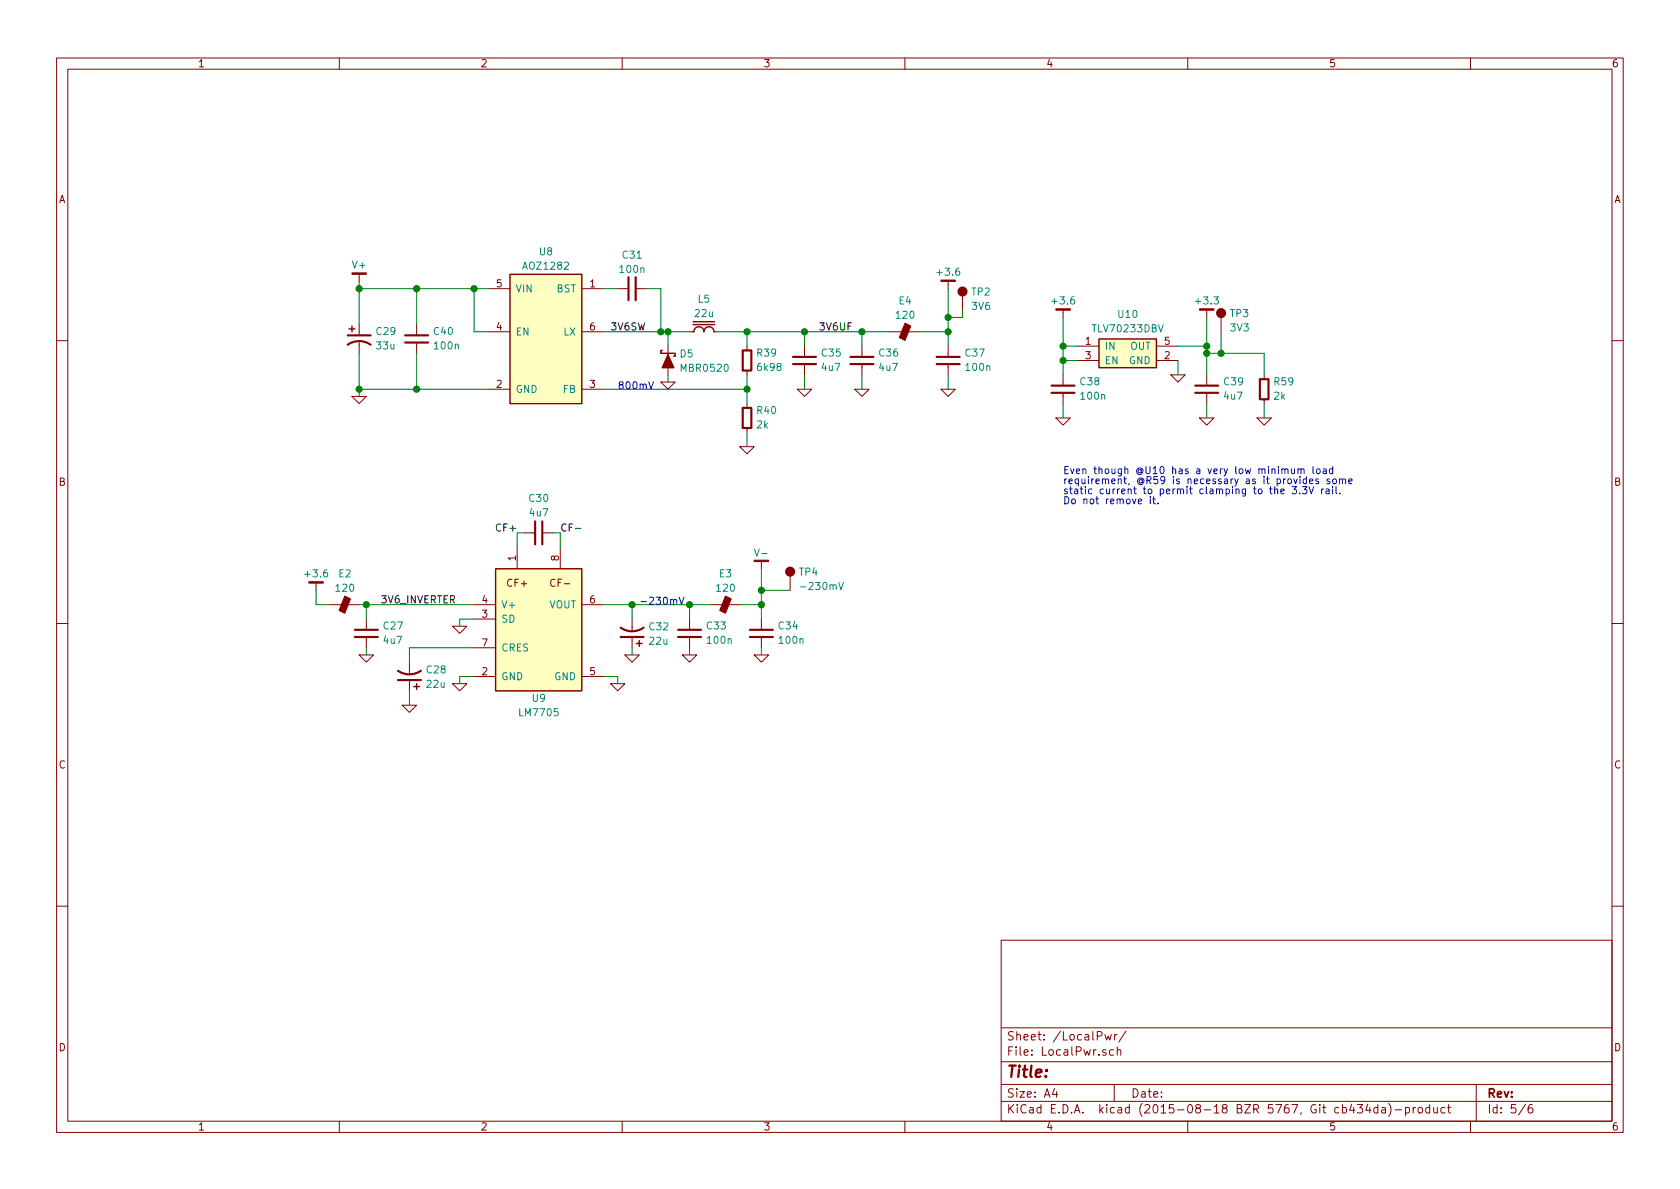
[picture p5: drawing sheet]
<svg xmlns="http://www.w3.org/2000/svg" width="297mm" height="210mm" viewBox="0 0 297 210" stroke-linecap="round" stroke-linejoin="round" font-family="sans-serif">
<g fill="none" stroke="#840000" stroke-width=".18">
<path d="M10 10.3h277v189.9h-277zM12 12.2h273v186.1h-273zM60 10.3v1.9M110 10.3v1.9M160 10.3v1.9M210 10.3v1.9M260 10.3v1.9M63.5 48.5v1.3M63.5 57.4v1.9M73.7 57.4v1.9M86.4 51h3.8M86.4 58.7h3.8"/>
<path d="M102.9 51h3.8M102.9 58.7h3.8M109.2 51h1.9M112.4 51h1.9M121.9 58.7h.8M126.2 58.7h.8M157.5 58.7h5.1M167.6 49.8v1.2M170.2 52.3v2.6M188 54.9v1.2M213.4 54.9v1.2M215.9 56.1v2.6"/>
<path d="M10 60.2h2M62.2 70.1h2.6l-1.3 1.3zM63.5 60.3v2.2M73.7 60.6v1.9M86.4 68.8h3.8M102.9 68.8h3.8M116.8 67.6h2.6l-1.3 1.2zM118.1 61.2v1.5M118.1 65v1.3M130.8 79h2.5l-1.2 1.3zM132.1 61.2v.8M132.1 65.5v.8"/>
<path d="M132.1 71.4v.7M132.1 75.7v.7M141 68.8h2.5l-1.3 1.3zM142.2 61.2v1.9M142.2 64.4v1.9M151.1 68.8h2.6l-1.3 1.3zM152.4 61.2v1.9M152.4 64.4v1.9M166.4 68.8h2.5l-1.3 1.3zM167.6 61.2v1.9M167.6 64.4v1.9M186.7 73.9h2.5l-1.2 1.3z"/>
<path d="M188 66.3v1.9M188 69.5v1.9M190.5 61.2h3.8M190.5 63.7h3.8M204.5 61.2h3.8M204.5 63.7h3.8M207 66.3h2.5l-1.2 1.3zM212.1 73.9h2.5l-1.2 1.3zM213.4 66.3v1.9M213.4 69.5v1.9M222.2 73.9h2.6l-1.3 1.3zM223.5 66.3v.8"/>
<path d="M223.5 70.6v.8M285 60.2h2M91.4 96.8v3.8M92.7 94.2h1.9M95.9 94.2h1.9M99.1 96.8v3.8M134.6 99.3v1.3M10 110.3h2M55.9 103.1v1.3M58.4 106.9h5.1M63.5 115.8h2.5l-1.2 1.3zM64.8 109.5v1.9"/>
<path d="M64.8 112.6v1.9M72.4 117.1v2.1M80 110.7h2.5l-1.2 1.3zM83.8 119.6h3.8M83.8 109.5h3.8M83.8 106.9h3.8M83.8 114.5h3.8M102.9 119.6h3.8M102.9 106.9h3.8M110.5 115.8h2.5l-1.2 1.3zM111.8 109.5v2.1M111.8 112.6v1.9"/>
<path d="M120.6 115.8h2.6l-1.3 1.3zM121.9 109.5v1.9M121.9 112.6v1.9M125.7 106.9h5.1M133.3 115.8h2.6l-1.3 1.3zM134.6 109.5v1.9M134.6 112.6v1.9M139.7 101.8v2.6M285 110.3h2M71.1 124.7h2.6l-1.3 1.3zM72.4 120.3v1.9M80 120.9h2.5l-1.2 1.3z"/>
<path d="M107.9 120.9h2.6l-1.3 1.3zM10 160.2h2M177 166.3h108v32h-108zM285 160.2h2M60 198.3v1.9M110 198.3v1.9M160 198.3v1.9M177 194.8h108M177 191.8h108M177 187.8h108M177 181.8h108M186.4 192.5l-.3 1h.9"/>
<path d="M186.8 193v1M195.4 182.9l.3 1 .2-.7 .3 .7 .3-1M195.5 185.7a.37 .37 0 0 0-.6 .1l.1 .2 .5 .2 .1 .1-.2 .3-.5-.1M196.9 185.7l-.5-.1-.2 .3v.6l.2 .1 .5-.1M197 191.8v3M197.1 182.9v1M197.5 182.9l-.4 .3M197.5 185.7l.2-.1 .4 .1 .1 .9M197.5 185.1v1.5M199.1 182.3l-1.3 2M210 198.3v1.9M240 195.3h.9l-.5 .6 .4 .1v.7l-.2 .1-.6-.1"/>
<path d="M241.8 195.2l-.3 1.1h.9M242.2 195.8v1M243.6 195.9l-.4-.1-.3 .3 .1 .6 .2 .1 .4-.1M243.6 195.3v1.5M244.3 195.9h.6l.1 .9M245 196.2l-.5 .1-.3 .2 .3 .3 .5-.1M245.5 195.1a1.71 1.71 0 0 1 0 2.3M246.7 196.3h1.1M248.5 195.9l.4-.1 .3 .3-.1 .6h-.6M248.5 195.8v1.5M249.9 195.8v1M250.3 195.8l-.4 .3"/>
<path d="M250.8 196l.2-.2 .4 .2 .1 .5-.1 .2-.4 .1-.2-.1zM252.8 195.9l-.5-.1-.2 .3v.6l.2 .1 .5-.1M252.8 195.3v1.5M253.5 195.8l.1 .9 .3 .1 .2-.1M254.1 195.8v1M255.5 195.9l-.5-.1-.2 .3v.6l.2 .1 .5-.1M255.9 195.8h.6M256.1 195.3v1.3l.4 .2M260 198.3v1.9M261 191.8v6.5M269.7 195.2l-1.2 2M270.9 195.3a.59 .59 0 0 0-.7 .7l.1 .7 .2 .1 .5-.1v-.5l-.1-.2-.4-.1-.3 .3"/>
</g>
<g fill="#ffffc2" stroke="#ffffc2" stroke-width=".18">
<path d="M90.2 48.5h12.7v22.9h-12.7z"/>
<path d="M87.6 100.6h15.3v21.6h-15.3z"/>
<path d="M194.3 59.9h10.2v5.1h-10.2z"/>
</g>
<g fill="none" stroke="#840000" stroke-width=".25">
<path d="M61.7 58.2h1M62.2 57.7v1M90.2 48.5h12.7v22.9h-12.7zM122.6 56.9h3.8M122.6 57.4h3.8M122.7 58.7a.89 .89 0 0 1 .9-.9 .89 .89 0 0 1 .9 .9 .89 .89 0 0 1 .8-.9 .89 .89 0 0 1 .9 .9M194.3 59.9h10.2v5.1h-10.2zM117.1 62h-.3v.5h2.6v.5h-.3M87.6 100.6h15.3v21.6h-15.3zM112.5 113.8h1M113 113.3v1M73.2 121.4h1"/>
<path d="M73.7 120.9v1"/>
</g>
<g fill="none" stroke="#008400" stroke-width=".18">
<path d="M63.5 51h22.9M63.5 49.8v7.6M73.7 51v6.4M83.8 51v7.7h2.6M106.7 58.7h15.2M106.7 51h2.5M114.3 51h2.5v7.7M118.1 58.7v2.5M127 58.7h30.5M132.1 58.7v2.5M142.2 58.7v2.5M152.4 58.7v2.5"/>
<path d="M162.6 58.7h5M167.6 51v10.2M170.2 54.9v1.2h-2.6M188 56.1v10.2M213.4 56.1v10.2M215.9 58.7v3.8M63.5 68.8h22.9M63.5 62.5v7.6M73.7 62.5v6.3M106.7 68.8h25.4M118.1 66.3v1.3M132.1 66.3v5.1"/>
<path d="M132.1 76.4v2.6M142.2 66.3v2.5M152.4 66.3v2.5M167.6 66.3v2.5M188 71.4v2.5M188 61.2h2.5M188 63.7h2.5M208.3 61.2h5.1M208.3 63.7v2.6M213.4 71.4v2.5M213.4 62.5h10.1v3.8M223.5 71.4v2.5"/>
<path d="M92.7 94.2h-1.3v2.6M97.8 94.2h1.3v2.6M55.9 104.4v2.5h2.5M63.5 106.9h20.3M64.8 106.9v2.6M64.8 114.5v1.3M83.8 109.5h-2.5v1.2M83.8 119.6h-2.5v1.3M83.8 114.5h-11.4v2.6M106.7 119.6h2.5v1.3M106.7 106.9h19M111.8 106.9v2.6"/>
<path d="M111.8 114.5v1.3M121.9 106.9v2.6M121.9 114.5v1.3M130.8 106.9h3.8M134.6 100.6v8.9M134.6 114.5v1.3M134.6 104.4h5.1M72.4 122.2v2.5"/>
</g>
<g fill="none" stroke="#840000" stroke-width=".38">
<path d="M61.5 59.3h4M71.6 59.3h4.1M111.1 49v4.1M112.4 49v4.1M61.5 61a3.6 3.6 0 0 1 4 0M71.6 60.6h4.1M131.3 62h1.5v3.5h-1.5zM131.3 72.1h1.5v3.6h-1.5zM140.2 64.4h4.1M140.2 63.1h4.1M150.4 64.4h4M150.4 63.1h4"/>
<path d="M165.6 64.4h4.1M165.6 63.1h4.1M185.9 69.5h4.1M185.9 68.2h4.1M211.3 69.5h4.1M211.3 68.2h4.1M222.8 67.1h1.5v3.5h-1.5zM94.6 92.2v4.1M95.9 92.2v4.1M62.7 112.6h4.1M62.7 111.4h4.1M70.4 118.6a3.6 3.6 0 0 0 4 0"/>
<path d="M109.7 111a3.6 3.6 0 0 0 4.1 0M109.7 112.6h4.1M119.9 112.6h4.1M119.9 111.4h4.1M132.6 112.6h4.1M132.6 111.4h4.1M70.4 120.3h4"/>
</g>
<g fill="#008400" stroke="#008400" stroke-width=".25">
<circle cx="132.1" cy="68.8" r=".51"/>
<circle cx="132.1" cy="58.7" r=".51"/>
<circle cx="83.8" cy="51" r=".51"/>
<circle cx="63.5" cy="51" r=".51"/>
<circle cx="63.5" cy="68.8" r=".51"/>
<circle cx="116.8" cy="58.7" r=".51"/>
<circle cx="142.2" cy="58.7" r=".51"/>
<circle cx="111.8" cy="106.9" r=".51"/>
<circle cx="152.4" cy="58.7" r=".51"/>
<circle cx="64.8" cy="106.9" r=".51"/>
<circle cx="121.9" cy="106.9" r=".51"/>
<circle cx="167.6" cy="58.7" r=".51"/>
<circle cx="134.6" cy="106.9" r=".51"/>
<circle cx="188" cy="61.2" r=".51"/>
<circle cx="188" cy="63.7" r=".51"/>
<circle cx="213.4" cy="61.2" r=".51"/>
<circle cx="118.1" cy="58.7" r=".51"/>
<circle cx="73.7" cy="51" r=".51"/>
<circle cx="73.7" cy="68.8" r=".51"/>
<circle cx="167.6" cy="56.1" r=".51"/>
<circle cx="213.4" cy="62.5" r=".51"/>
<circle cx="134.6" cy="104.4" r=".51"/>
<circle cx="215.9" cy="62.5" r=".51"/>
</g>
<g fill="#840000" stroke="#840000" stroke-width=".18">
<path d="M62.2 48.3h2.6v.2h-2.6z"/>
<path d="M166.4 49.5h2.5v.3h-2.5z"/>
<path d="M54.6 102.9h2.5v.2h-2.5z"/>
<path d="M128.3 105.4l1 .5-1 2.6-1-.6z"/>
<path d="M61 105.4l1 .5-1 2.6-1.1-.6z"/>
<path d="M160 57.1l1 .6-1 2.5-1-.5z"/>
<path d="M133.3 99.1h2.6v.2h-2.6z"/>
<path d="M186.7 54.6h2.5v.3h-2.5z"/>
<path d="M212.1 54.6h2.5v.3h-2.5z"/>
</g>
<g fill="none" stroke="#0000c2" stroke-width=".18">
<path d="M114.7 67.5l.4 1.3 .4-1.3M203.4 88.2v.9M204 87.8v1.1l.3 .2M204.7 89v.1M225.4 86.6l.2-.1h.3v.8M226.5 86.9l.6-.1-.1-.3h-.4l-.1 .1v.6h.5M227.2 83.1l.2-.2 .3 .1v.8M228.3 82.9l.1 .8 .3 .1 .2-.2M228.4 86h.8l-.4 .5 .4 .1v.6l-.2 .1-.6-.1M228.9 82.9v.9M229.5 83l.2-.1 .3 .1v.8M229.5 82.9v.9"/>
<path d="M229.8 87.2v.1M230 83.1l.2-.2 .3 .1 .1 .8M230.3 86h.8l-.5 .5 .4 .1v.6l-.2 .1-.5-.1M231 84.8l-.4-.1-.2 .2 .1 .6h.5M231 84.3v1.2M231.4 86l.5 1.3 .4-1.3M231.5 85.1l.6-.1v-.2l-.4-.1-.2 .2 .1 .6h.5M232.2 82.5v1.1l.1 .2M232.8 83l.4-.1 .2 .3v.3l-.2 .3-.4-.2zM233.1 84.8l-.3-.1-.2 .2 .1 .2 .4 .1v.3h-.5M233.7 86.5v.8M234 83h.4l.1 .8"/>
<path d="M234 86.5l-.3 .2M234.5 86.5h.4l.1 .8M234.5 83.2l-.5 .1-.1 .2 .2 .3 .4-.1M235 86.8l-.5 .1-.1 .1 .2 .3 .4-.1M235.1 84.8l-.3-.1-.2 .2 .1 .2 .4 .1v.3h-.5M235.6 86v.2M235.6 86.5v.8M235.6 83l-.3-.1-.2 .3 .1 .5h.4M235.6 82.5v1.3M235.7 84.8l.2-.1 .3 .1 .1 .5-.1 .2h-.3l-.2-.1zM236.2 86v1.1l.2 .2M236.8 84.8l.2-.1 .3 .1 .1 .7"/>
<path d="M236.8 84.7v.8M236.9 87.2v.1M237.4 84.9l.1-.2 .3 .1 .1 .7M238.5 85.1l.6-.1-.1-.2-.3-.1-.2 .2v.6h.5M120.1 105.6l.4 1.3 .4-1.3"/>
</g>
<g fill="#840000" stroke="#840000" stroke-width=".25">
<path d="M118.1 62.7l1 2.3h-2z"/>
<circle cx="170.2" cy="51.6" r=".76"/>
<circle cx="215.9" cy="55.4" r=".76"/>
<circle cx="139.7" cy="101.1" r=".76"/>
</g>
<path d="M101.7 93.4h1" fill="none" stroke="#000" stroke-width=".18"/>
<path d="M141.5 103.8h1M148.3 103l.4 1.3 .4-1.3" fill="none" stroke="#008484" stroke-width=".18"/>
<text font-size="2.8" fill="#840000" x="178" y="190.5">Title:</text>
<g font-size="2.1" fill="#840000">
<text x="178" y="184">Sheet: /LocalPwr/</text>
<text x="178" y="186.7">File: LocalPwr.sch</text>
<text x="178" y="196.9">KiCad E.D.A. kicad (2015-08-18 BZR 5767, Git cb434da)-product</text>
<text x="178" y="194.1">Size: A4</text>
<text x="200" y="194.1">Date:</text>
<text x="263" y="194.1">Rev:</text>
<text x="263" y="196.9">Id: 5/6</text>
</g>
<g font-size="1.8" fill="#840000">
<text x="35" y="11.9">1</text>
<text x="85" y="11.9">2</text>
<text x="135" y="11.9">3</text>
<text x="185" y="11.9">4</text>
<text x="235" y="11.9">5</text>
<text x="285" y="11.9">6</text>
<text x="10.4" y="35.9">A</text>
<text x="285.4" y="35.9">A</text>
<text x="87.8" y="50.8">5</text>
<text x="104.3" y="50.8">1</text>
<text x="87.8" y="58.4">4</text>
<text x="104.3" y="58.4">6</text>
<text x="191.9" y="61">1</text>
<text x="191.9" y="63.5">3</text>
<text x="205.9" y="63.5">2</text>
<text x="205.9" y="61">5</text>
<text x="87.8" y="68.6">2</text>
<text x="104.3" y="68.6">3</text>
<text x="10.4" y="85.9">B</text>
<text x="285.4" y="85.9">B</text>
<text x="91.2" y="99.2" transform="rotate(-90 91.2 99.2)">1</text>
<text x="98.8" y="99.2" transform="rotate(-90 98.8 99.2)">8</text>
<text x="85.2" y="106.7">4</text>
<text x="89.8" y="103.8">CF+</text>
<text x="97.6" y="103.8">CF-</text>
<text x="104.3" y="106.7">6</text>
<text x="85.2" y="109.2">3</text>
<text x="85.2" y="119.4">2</text>
<text x="85.2" y="114.3">7</text>
<text x="104.3" y="119.4">5</text>
<text x="10.4" y="135.9">C</text>
<text x="285.4" y="135.9">C</text>
<text x="10.4" y="185.9">D</text>
<text x="285.4" y="185.9">D</text>
<text x="35" y="199.9">1</text>
<text x="85" y="199.9">2</text>
<text x="135" y="199.9">3</text>
<text x="185" y="199.9">4</text>
<text x="235" y="199.9">5</text>
<text x="285" y="199.9">6</text>
</g>
<g font-size="1.8" fill="#008484">
<text x="62.4" y="47.5">V+</text>
<text x="92.7" y="47.7">AOZ1282</text>
<text x="95.4" y="45.1">U8</text>
<text x="110.1" y="45.7">C31</text>
<text x="91.2" y="51.7">VIN</text>
<text x="98.3" y="51.7">BST</text>
<text x="109.7" y="48.3">100n</text>
<text x="123.4" y="53.5">L5</text>
<text x="159" y="53.8">E4</text>
<text x="165.9" y="48.7">+3.6</text>
<text x="171.8" y="52.2">TP2</text>
<text x="186.2" y="53.8">+3.6</text>
<text x="211.6" y="53.8">+3.3</text>
<text x="66.6" y="59.2">C29</text>
<text x="76.8" y="59.2">C40</text>
<text x="91.2" y="59.3">EN</text>
<text x="99.6" y="59.3">LX</text>
<text x="122.9" y="56.1">22u</text>
<text x="158.5" y="56.4">120</text>
<text x="171.9" y="54.8">3V6</text>
<text x="193.4" y="58.7">TLV70233DBV</text>
<text x="197.8" y="56.2">U10</text>
<text x="217.5" y="56.1">TP3</text>
<text x="217.6" y="58.6">3V3</text>
<text x="66.6" y="61.8">33u</text>
<text x="76.9" y="61.8">100n</text>
<text x="120.3" y="63.2">D5</text>
<text x="120.6" y="65.7">MBR0520</text>
<text x="133.9" y="63">R39</text>
<text x="134.1" y="65.6">6k98</text>
<text x="145.3" y="63">C35</text>
<text x="145.4" y="65.6">4u7</text>
<text x="155.5" y="63">C36</text>
<text x="155.5" y="65.6">4u7</text>
<text x="170.7" y="63">C37</text>
<text x="170.9" y="65.6">100n</text>
<text x="195.3" y="61.8">IN</text>
<text x="195.3" y="64.4">EN</text>
<text x="199.5" y="64.4">GND</text>
<text x="199.7" y="61.8">OUT</text>
<text x="91.2" y="69.5">GND</text>
<text x="99.5" y="69.5">FB</text>
<text x="191.1" y="68.1">C38</text>
<text x="191.2" y="70.7">100n</text>
<text x="216.5" y="68.1">C39</text>
<text x="216.5" y="70.7">4u7</text>
<text x="225.3" y="70.7">2k</text>
<text x="225.3" y="68.1">R59</text>
<text x="133.8" y="75.7">2k</text>
<text x="133.9" y="73.2">R40</text>
<text x="93.6" y="88.7">C30</text>
<text x="93.7" y="91.3">4u7</text>
<text x="133.7" y="98.4">V-</text>
<text x="141.3" y="101.8">TP4</text>
<text x="54.2" y="102.1">+3.6</text>
<text x="59.5" y="104.6">120</text>
<text x="59.9" y="102.1">E2</text>
<text x="88.6" y="107.6">V+</text>
<text x="97" y="107.6">VOUT</text>
<text x="126.8" y="104.6">120</text>
<text x="127.2" y="102.1">E3</text>
<text x="142.1" y="104.3">-230mV</text>
<text x="67.9" y="111.3">C27</text>
<text x="67.9" y="113.8">4u7</text>
<text x="88.6" y="110.1">SD</text>
<text x="114.9" y="111.4">C32</text>
<text x="114.9" y="114">22u</text>
<text x="125" y="111.3">C33</text>
<text x="125.2" y="113.8">100n</text>
<text x="137.7" y="111.3">C34</text>
<text x="137.9" y="113.8">100n</text>
<text x="75.5" y="119.1">C28</text>
<text x="88.6" y="115.2">CRES</text>
<text x="75.5" y="121.6">22u</text>
<text x="88.6" y="120.3">GND</text>
<text x="94.1" y="124.1">U9</text>
<text x="97.9" y="120.3">GND</text>
<text x="92" y="126.6">LM7705</text>
</g>
<g font-size="1.8">
<text x="107.9" y="58.4">3V6SW</text>
<text x="144.8" y="58.4">3V6UF</text>
<text x="88.1" y="94">CF+</text>
<text x="99.1" y="94">CF-</text>
<text x="67.3" y="106.7">3V6_INVERTER</text>
</g>
<g font-size="1.8" fill="#0000c2">
<text x="109.2" y="68.8">800mV</text>
<text x="188" y="83.8">Even though @U10 has a very low minimum load</text>
<text x="188" y="85.6">requirement, @R59 is necessary as it provides some</text>
<text x="188" y="87.4">static current to permit clamping to the 3.3V rail.</text>
<text x="188" y="89.1">Do not remove it.</text>
<text x="113" y="106.9">-230mV</text>
</g>
</svg>
